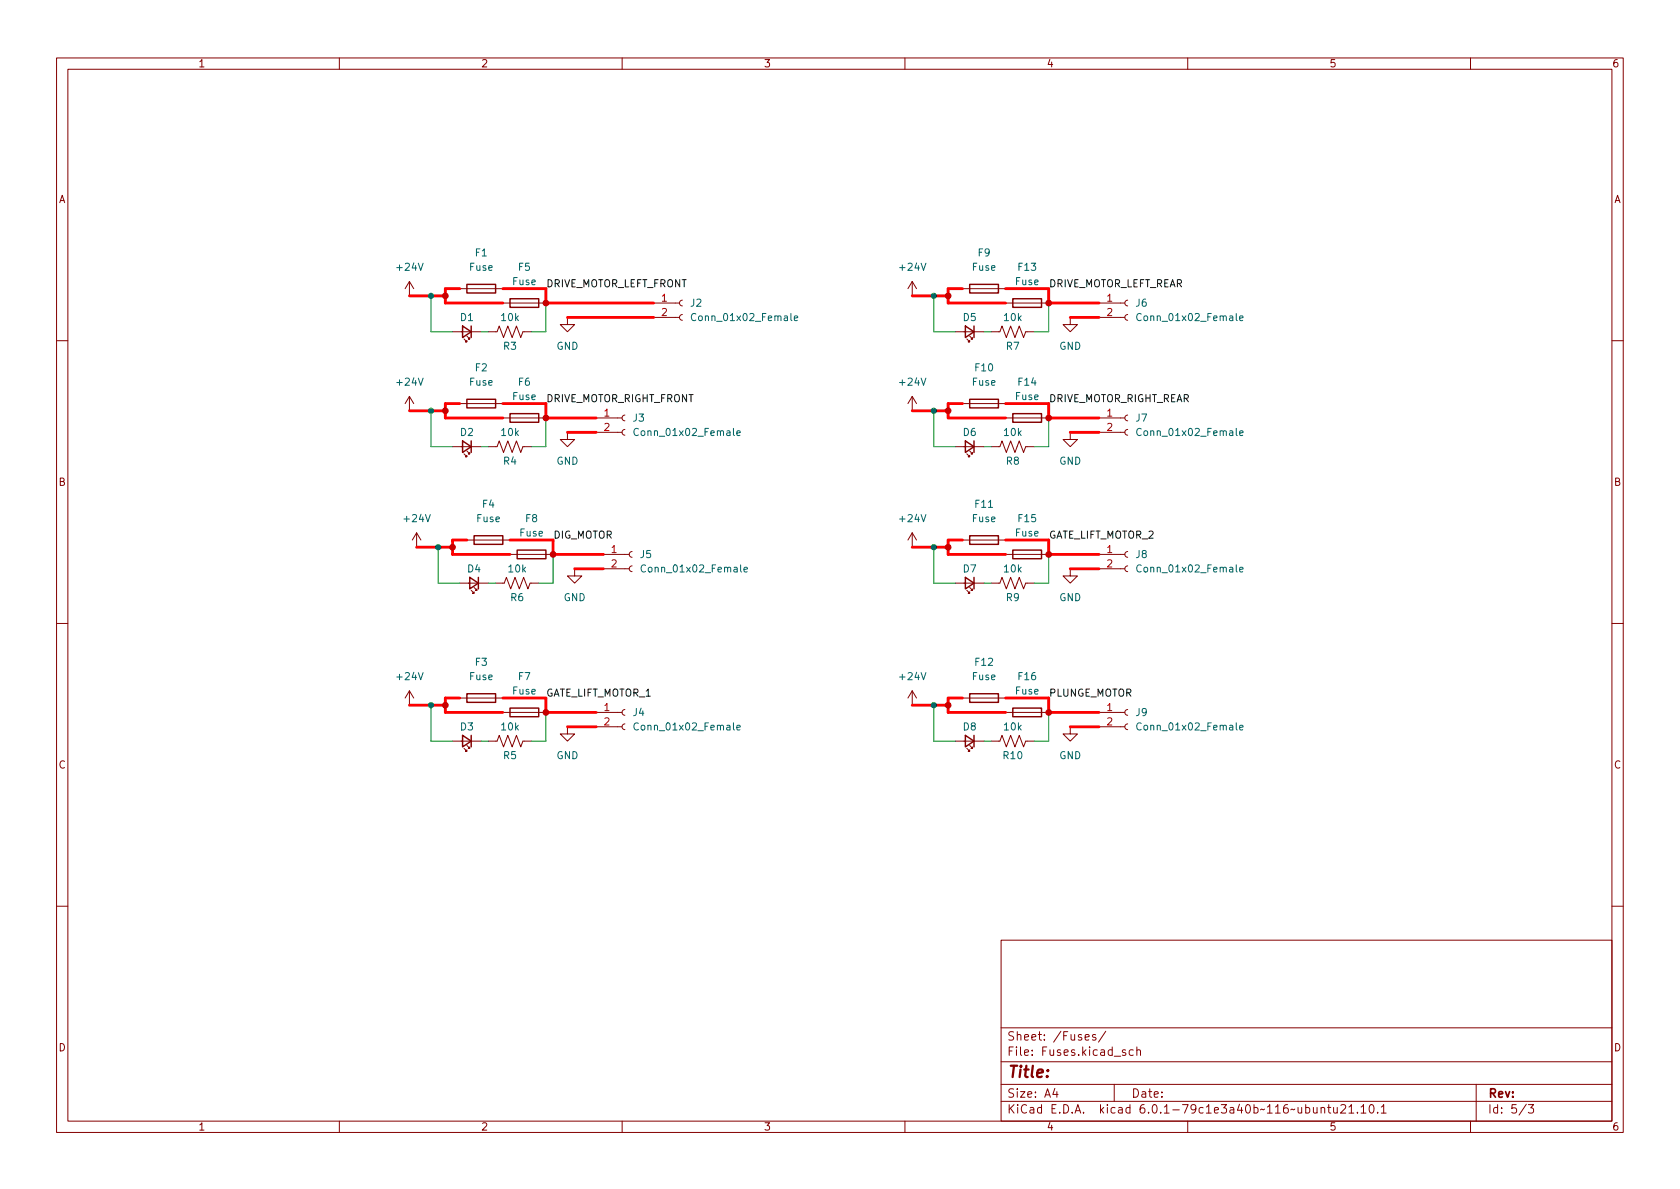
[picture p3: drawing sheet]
<svg xmlns="http://www.w3.org/2000/svg" width="297mm" height="210mm" viewBox="0 0 297 210" stroke-linecap="round" stroke-linejoin="round" font-family="sans-serif">
<g fill="none" stroke="#840000" stroke-width=".18">
<path d="M10 10.2h277v190.1h-277zM12 12.2h273v186.1h-273zM60 10.2v2M110 10.2v2M160 10.2v2M210 10.2v2M260 10.2v2M72.4 49.8l-.8 1.2M72.4 49.8v2.5M72.4 49.8l.8 1.2M80 58.7h5.1M81.3 51h7.6"/>
<path d="M82 59.9l.5 .5h-.2h.2v-.2M82.5 59.4l.6 .5h-.3h.3v-.2M86.4 58.7h1.5l.4-1 .7 2 .8-2 .8 2 .7-2 .8 2 .4-1h1.5M88.9 53.6h7.6M100.3 56.1v1.3h1.3l-1.3 1.3-1.2-1.3h1.2M115.6 56.1h4.5M115.6 53.6h4.5M120.6 55.6l-.3 .2-.2 .3 .2 .4 .3 .1M120.6 53.1l-.3 .1-.2 .4 .2 .3 .3 .2M161.3 49.8v2.5M161.3 49.8l-.8 1.2M161.3 49.8l.8 1.2"/>
<path d="M168.9 58.7h5.1M170.2 51h7.6M170.9 59.9l.5 .5h-.2h.2v-.2M171.4 59.4l.6 .5h-.3h.3v-.2M175.3 58.7h1.5l.4-1 .7 2 .8-2 .8 2 .7-2 .8 2 .4-1h1.5M177.8 53.6h7.6M189.2 56.1v1.3h1.3l-1.3 1.3-1.2-1.3h1.2M194.3 56.1h4.6M194.3 53.6h4.6M199.4 55.6l-.4 .2-.1 .3 .1 .4 .4 .1M199.4 53.1l-.4 .1-.1 .4 .1 .3 .4 .2M10 60.2h2"/>
<path d="M72.4 70.1v2.5M72.4 70.1l-.8 1.3M72.4 70.1l.8 1.3M80 79h5.1M81.3 71.4h7.6M82.5 79.8l.6 .5h-.3h.3v-.3M86.4 79h1.5l.4-1 .7 2 .8-2 .8 2 .7-2 .8 2 .4-1h1.5M88.9 73.9h7.6M100.3 76.4v1.3h1.3l-1.3 1.3-1.2-1.3h1.2M105.4 73.9h4.6M105.4 76.4h4.6M110.5 75.9l-.4 .2-.1 .3 .1 .4 .4 .2"/>
<path d="M110.5 73.4l-.4 .1-.1 .4 .1 .4 .4 .1M161.3 70.1v2.5M161.3 70.1l-.8 1.3M161.3 70.1l.8 1.3M168.9 79h5.1M170.2 71.4h7.6M171.4 79.8l.6 .5h-.3h.3v-.3M175.3 79h1.5l.4-1 .7 2 .8-2 .8 2 .7-2 .8 2 .4-1h1.5M177.8 73.9h7.6M189.2 76.4v1.3h1.3l-1.3 1.3-1.2-1.3h1.2M194.3 73.9h4.6M194.3 76.4h4.6"/>
<path d="M199.4 75.9l-.4 .2-.1 .3 .1 .4 .4 .2M199.4 73.4l-.4 .1-.1 .4 .1 .4 .4 .1M285 60.2h2M73.7 94.2l-.8 1.3M73.7 94.2v2.6M73.7 94.2l.7 1.3M82 80.3l.5 .5h-.2h.2v-.3M82.5 95.5h7.7M90.2 98h7.6M106.7 98h4.6M111.8 97.5l-.4 .2-.1 .3 .1 .4 .4 .1M161.3 94.2l-.8 1.3"/>
<path d="M161.3 94.2v2.6M161.3 94.2l.8 1.3M170.2 95.5h7.6M170.9 80.3l.5 .5h-.2h.2v-.3M177.8 98h7.6M194.3 98h4.6M199.4 97.5l-.4 .2-.1 .3 .1 .4 .4 .1M10 110.2h2M81.3 103.1h5.1M83.3 104.4l.5 .5h-.2h.2v-.3M83.8 103.9l.5 .5h-.2h.2v-.3M87.6 103.1h1.6l.3-1 .8 2 .8-2 .7 2 .8-2 .7 2 .4-1h1.5"/>
<path d="M101.6 100.6v1.2h1.3l-1.3 1.3-1.3-1.3h1.3M106.7 100.6h4.6M111.8 100.1l-.4 .1-.1 .4 .1 .3 .4 .2M168.9 103.1h5.1M170.9 104.4l.5 .5h-.2h.2v-.3M171.4 103.9l.6 .5h-.3h.3v-.3M175.3 103.1h1.5l.4-1 .7 2 .8-2 .8 2 .7-2 .8 2 .4-1h1.5M189.2 100.6v1.2h1.3l-1.3 1.3-1.2-1.3h1.2M194.3 100.6h4.6M199.4 100.1l-.4 .1-.1 .4 .1 .3 .4 .2M285 110.2h2M72.4 122.2v2.5"/>
<path d="M72.4 122.2l-.8 1.2M72.4 122.2l.8 1.2M80 131.1h5.1M81.3 123.4h7.6M82 132.3l.5 .5h-.2h.2v-.2M82.5 131.8l.6 .5h-.3h.3v-.2M86.4 131.1h1.5l.4-1.1 .7 2.1 .8-2.1 .8 2.1 .7-2.1 .8 2.1 .4-1h1.5M88.9 126h7.6M100.3 128.5v1.3h1.3l-1.3 1.3-1.2-1.3h1.2M105.4 126h4.6M105.4 128.5h4.6M110.5 128l-.4 .2-.1 .3 .1 .4 .4 .1"/>
<path d="M110.5 125.5l-.4 .1-.1 .4 .1 .3 .4 .2M161.3 122.2v2.5M161.3 122.2l-.8 1.2M161.3 122.2l.8 1.2M168.9 131.1h5.1M170.2 123.4h7.6M170.9 132.3l.5 .5h-.2h.2v-.2M171.4 131.8l.6 .5h-.3h.3v-.2M175.3 131.1h1.5l.4-1.1 .7 2.1 .8-2.1 .8 2.1 .7-2.1 .8 2.1 .4-1h1.5M177.8 126h7.6M189.2 128.5v1.3h1.3l-1.3 1.3-1.2-1.3h1.2M194.3 126h4.6"/>
<path d="M194.3 128.5h4.6M199.4 128l-.4 .2-.1 .3 .1 .4 .4 .1M199.4 125.5l-.4 .1-.1 .4 .1 .3 .4 .2M10 160.2h2M177 166.3h108v32h-108zM285 160.2h2M60 198.3v2M110 198.3v2M160 198.3v2M177 194.8h108M177 191.8h108M177 187.8h108"/>
<path d="M177 181.8h108M186.5 192.5l-.4 1h1M186.9 193v1M191.9 183.4l.7-.1-.1-.3-.4-.1-.2 .2v.8h.6M193.7 183l-.3-.1-.3 .2 .1 .3 .5 .1v.4h-.6M195.5 182.4l-1.3 1.9M197 191.8v3M199 185.7l-.4-.1-.2 .2 .1 .3 .5 .1v.4h-.6M200.4 185.7l-.5-.1-.3 .3v.4l.2 .3h.6M201 185.8l.2-.2 .4 .1v.9M201 185.1v1.5M210 198.3v2"/>
<path d="M233.6 196l.2-.2 .3 .1 .1 .9M233.6 195.8v1M234.7 195.8h.6M234.9 195.3v1.3l.4 .2M235.8 195.8l.1 1h.3l.2-.1M236.4 195.8v1M237.1 195.5l.5-.2 .3 .2v.3l-.9 1h.9M238.5 195.8l.4-.5v1.5M238.5 196.8h.9M240 196.7v.1M240.6 195.8l.5-.5v1.5M240.6 196.8h.9"/>
<path d="M242.3 195.4l.1-.1a.81 .81 0 0 1 .6 .7 .81 .81 0 0 1-.3 .8h-.1a.81 .81 0 0 1-.6-.6 .81 .81 0 0 1 .3-.8zM243.6 196.7v.1M244.2 195.8l.4-.5v1.5M244.2 196.8h.9M260 198.3v2M261 191.8v6.5M269.9 195.3l-1.3 1.9M270.2 195.3h1l-.6 .6 .5 .1v.7l-.2 .1h-.5l-.2-.1"/>
</g>
<g fill="none" stroke="#840000" stroke-width=".25">
<path d="M81.8 57.7l1.5 1-1.5 1zM82.5 50.3h5.1v1.5h-5.1zM83.3 57.7v2M90.2 52.8h5v1.6h-5zM170.7 57.7l1.5 1-1.5 1zM171.4 50.3h5.1v1.5h-5.1zM172.2 57.7v2M179.1 52.8h5v1.6h-5zM81.8 78l1.5 1-1.5 1zM82.5 70.6h5.1v1.5h-5.1zM83.3 78v2M90.2 73.1h5v1.6h-5z"/>
<path d="M170.7 78l1.5 1-1.5 1zM171.4 70.6h5.1v1.5h-5.1zM172.2 78v2M179.1 73.1h5v1.6h-5zM83.8 94.7h5.1v1.6h-5.1zM91.4 97.3h5.1v1.5h-5.1zM171.4 94.7h5.1v1.6h-5.1zM179.1 97.3h5v1.5h-5zM83.1 102.1l1.5 1-1.5 1zM84.6 102.1v2M170.7 102.1l1.5 1-1.5 1zM172.2 102.1v2"/>
<path d="M81.8 130l1.5 1.1-1.5 1zM82.5 122.7h5.1v1.5h-5.1zM83.3 130v2.1M90.2 125.2h5v1.5h-5zM170.7 130l1.5 1.1-1.5 1zM171.4 122.7h5.1v1.5h-5.1zM172.2 130v2.1M179.1 125.2h5v1.5h-5z"/>
</g>
<g fill="none" stroke="#006464" stroke-width=".18">
<path d="M123 55.6a.6 .6 0 0 0-.8 .4 .6 .6 0 0 0 .6 .7l.2-.1M140.4 56.3l.6-.1v-.3h-.4l-.2 .1 .1 .6h.5M201.8 55.6a.6 .6 0 0 0-.9 .4 .6 .6 0 0 0 .6 .7l.3-.1M219.2 56.3l.6-.1-.1-.3h-.3l-.2 .1v.6h.5M112.9 75.9a.6 .6 0 0 0-.9 .4 .6 .6 0 0 0 .6 .7l.3-.1M130.3 76.6l.6-.1-.1-.3h-.3l-.2 .2v.6h.5M201.8 75.9a.6 .6 0 0 0-.9 .4 .6 .6 0 0 0 .6 .7l.3-.1M219.2 76.6l.6-.1-.1-.3h-.3l-.2 .2v.6h.5M114.1 100a.6 .6 0 0 0-.8 .4 .6 .6 0 0 0 .6 .8l.2-.2M131.6 100.7l.6-.1-.1-.2-.4-.1-.1 .2v.6h.5M201.8 100a.6 .6 0 0 0-.9 .4 .6 .6 0 0 0 .6 .8l.3-.2M219.2 100.7l.6-.1-.1-.2-.3-.1-.2 .2v.6h.5"/>
<path d="M112.9 127.9a.6 .6 0 0 0-.9 .5 .6 .6 0 0 0 .6 .7l.3-.1M130.3 128.7l.6-.2-.1-.2-.3-.1-.2 .2v.6h.5M201.8 127.9a.6 .6 0 0 0-.9 .5 .6 .6 0 0 0 .6 .7l.3-.1M219.2 128.7l.6-.2-.1-.2-.3-.1-.2 .2v.6h.5"/>
</g>
<g fill="none" stroke="#f00" stroke-width=".5">
<path d="M72.4 52.3h6.3M81.3 51h-2.6v2.6h10.2M88.9 51h7.6v2.6h19.1M100.3 56.1h15.3M161.3 52.3h6.3M170.2 51h-2.6v2.6h10.2M177.8 51h7.6v2.6h8.9M189.2 56.1h5.1M72.4 72.6h6.3M81.3 71.4h-2.6v2.5h10.2M88.9 71.4h7.6v2.5h8.9M100.3 76.4h5.1"/>
<path d="M161.3 72.6h6.3M170.2 71.4h-2.6v2.5h10.2M177.8 71.4h7.6v2.5h8.9M189.2 76.4h5.1M73.7 96.8h6.3M82.5 95.5h-2.5v2.5h10.2M90.2 95.5h7.6v2.5h8.9M161.3 96.8h6.3M170.2 95.5h-2.6v2.5h10.2M177.8 95.5h7.6v2.5h8.9M101.6 100.6h5.1M189.2 100.6h5.1"/>
<path d="M72.4 124.7h6.3M81.3 123.4h-2.6v2.6h10.2M88.9 123.4h7.6v2.6h8.9M100.3 128.5h5.1M161.3 124.7h6.3M170.2 123.4h-2.6v2.6h10.2M177.8 123.4h7.6v2.6h8.9M189.2 128.5h5.1"/>
</g>
<g fill="none" stroke="#009600" stroke-width=".18">
<path d="M76.2 52.3v6.4h3.8M85.1 58.7h1.3M96.5 53.6v5.1h-2.5M165.1 52.3v6.4h3.8M174 58.7h1.3M185.4 53.6v5.1h-2.5M76.2 72.6v6.4h3.8M85.1 79h1.3M96.5 73.9v5.1h-2.5M165.1 72.6v6.4h3.8M174 79h1.3M185.4 73.9v5.1h-2.5"/>
<path d="M77.5 96.8v6.3h3.8M97.8 98v5.1h-2.6M165.1 96.8v6.3h3.8M185.4 98v5.1h-2.5M86.4 103.1h1.2M174 103.1h1.3M76.2 124.7v6.4h3.8M85.1 131.1h1.3M96.5 126v5.1h-2.5M165.1 124.7v6.4h3.8M174 131.1h1.3M185.4 126v5.1h-2.5"/>
</g>
<g fill="#c20000" stroke="#c20000" stroke-width=".18">
<circle cx="96.5" cy="126" r=".5"/>
<circle cx="78.7" cy="124.7" r=".5"/>
<circle cx="167.6" cy="96.8" r=".5"/>
<circle cx="167.6" cy="124.7" r=".5"/>
<circle cx="185.4" cy="98" r=".5"/>
<circle cx="185.4" cy="126" r=".5"/>
<circle cx="78.7" cy="72.6" r=".5"/>
<circle cx="80" cy="96.8" r=".5"/>
<circle cx="97.8" cy="98" r=".5"/>
<circle cx="167.6" cy="52.3" r=".5"/>
<circle cx="185.4" cy="53.6" r=".5"/>
<circle cx="96.5" cy="73.9" r=".5"/>
<circle cx="96.5" cy="53.6" r=".5"/>
<circle cx="78.7" cy="52.3" r=".5"/>
<circle cx="167.6" cy="72.6" r=".5"/>
<circle cx="185.4" cy="73.9" r=".5"/>
</g>
<g fill="#009600" stroke="#009600" stroke-width=".18">
<circle cx="77.5" cy="96.8" r=".46"/>
<circle cx="76.2" cy="124.7" r=".46"/>
<circle cx="165.1" cy="96.8" r=".46"/>
<circle cx="165.1" cy="124.7" r=".46"/>
<circle cx="76.2" cy="72.6" r=".46"/>
<circle cx="165.1" cy="52.3" r=".46"/>
<circle cx="76.2" cy="52.3" r=".46"/>
<circle cx="165.1" cy="72.6" r=".46"/>
</g>
<text font-size="2.8" fill="#840000" x="178" y="190.6">Title:</text>
<g font-size="2.1" fill="#840000">
<text x="178" y="184">Sheet: /Fuses/</text>
<text x="178" y="186.7">File: Fuses.kicad_sch</text>
<text x="178" y="196.9">KiCad E.D.A. kicad 6.0.1-79c1e3a40b~116~ubuntu21.10.1</text>
<text x="178" y="194.1">Size: A4</text>
<text x="200" y="194.1">Date:</text>
<text x="263" y="194.1">Rev:</text>
<text x="263" y="196.9">Id: 5/3</text>
</g>
<g font-size="1.8" fill="#840000">
<text x="35" y="11.9">1</text>
<text x="85" y="11.9">2</text>
<text x="135" y="11.9">3</text>
<text x="185" y="11.9">4</text>
<text x="235" y="11.9">5</text>
<text x="285" y="11.9">6</text>
<text x="10.3" y="35.9">A</text>
<text x="285.3" y="35.9">A</text>
<text x="10.3" y="85.9">B</text>
<text x="285.3" y="85.9">B</text>
<text x="10.3" y="135.9">C</text>
<text x="285.3" y="135.9">C</text>
<text x="10.3" y="185.9">D</text>
<text x="285.3" y="185.9">D</text>
<text x="35" y="199.9">1</text>
<text x="85" y="199.9">2</text>
<text x="135" y="199.9">3</text>
<text x="185" y="199.9">4</text>
<text x="235" y="199.9">5</text>
<text x="285" y="199.9">6</text>
</g>
<g font-size="1.8" fill="#006464">
<text x="70.3" y="47.9">+24V</text>
<text x="83" y="47.9">Fuse</text>
<text x="84.1" y="45.3">F1</text>
<text x="91.7" y="47.9">F5</text>
<text x="159.2" y="47.9">+24V</text>
<text x="171.9" y="47.9">Fuse</text>
<text x="173" y="45.3">F9</text>
<text x="180.1" y="47.9">F13</text>
<text x="90.6" y="50.4">Fuse</text>
<text x="179.5" y="50.4">Fuse</text>
<text x="81.4" y="56.8">D1</text>
<text x="88.7" y="56.8">10k</text>
<text x="122.1" y="54.2">J2</text>
<text x="122.9" y="56.8">Conn_01x02_Female</text>
<text x="170.3" y="56.8">D5</text>
<text x="177.6" y="56.8">10k</text>
<text x="200.8" y="54.2">J6</text>
<text x="201.6" y="56.8">Conn_01x02_Female</text>
<text x="84.1" y="65.7">F2</text>
<text x="89" y="61.8">R3</text>
<text x="98.4" y="61.8">GND</text>
<text x="172.5" y="65.7">F10</text>
<text x="177.9" y="61.8">R7</text>
<text x="187.3" y="61.8">GND</text>
<text x="70.3" y="68.2">+24V</text>
<text x="83" y="68.2">Fuse</text>
<text x="90.6" y="70.7">Fuse</text>
<text x="91.7" y="68.2">F6</text>
<text x="159.2" y="68.2">+24V</text>
<text x="171.9" y="68.2">Fuse</text>
<text x="179.5" y="70.7">Fuse</text>
<text x="180.1" y="68.2">F14</text>
<text x="81.4" y="77.1">D2</text>
<text x="88.7" y="77.1">10k</text>
<text x="111.9" y="74.5">J3</text>
<text x="112.7" y="77.1">Conn_01x02_Female</text>
<text x="170.3" y="77.1">D6</text>
<text x="177.6" y="77.1">10k</text>
<text x="200.8" y="74.5">J7</text>
<text x="201.6" y="77.1">Conn_01x02_Female</text>
<text x="89" y="82.2">R4</text>
<text x="98.4" y="82.2">GND</text>
<text x="177.9" y="82.2">R8</text>
<text x="187.3" y="82.2">GND</text>
<text x="85.3" y="89.8">F4</text>
<text x="172.5" y="89.8">F11</text>
<text x="71.6" y="92.3">+24V</text>
<text x="84.3" y="92.3">Fuse</text>
<text x="91.9" y="94.9">Fuse</text>
<text x="92.9" y="92.3">F8</text>
<text x="159.2" y="92.3">+24V</text>
<text x="171.9" y="92.3">Fuse</text>
<text x="179.5" y="94.9">Fuse</text>
<text x="180.1" y="92.3">F15</text>
<text x="82.7" y="101.2">D4</text>
<text x="90" y="101.2">10k</text>
<text x="113.2" y="98.7">J5</text>
<text x="114" y="101.2">Conn_01x02_Female</text>
<text x="170.3" y="101.2">D7</text>
<text x="177.6" y="101.2">10k</text>
<text x="200.8" y="98.7">J8</text>
<text x="201.6" y="101.2">Conn_01x02_Female</text>
<text x="90.3" y="106.3">R6</text>
<text x="99.6" y="106.3">GND</text>
<text x="177.9" y="106.3">R9</text>
<text x="187.3" y="106.3">GND</text>
<text x="84.1" y="117.7">F3</text>
<text x="172.5" y="117.7">F12</text>
<text x="70.3" y="120.3">+24V</text>
<text x="83" y="120.3">Fuse</text>
<text x="90.6" y="122.8">Fuse</text>
<text x="91.7" y="120.3">F7</text>
<text x="159.2" y="120.3">+24V</text>
<text x="171.9" y="120.3">Fuse</text>
<text x="179.5" y="122.8">Fuse</text>
<text x="180.1" y="120.3">F16</text>
<text x="81.4" y="129.2">D3</text>
<text x="88.7" y="129.2">10k</text>
<text x="111.9" y="126.6">J4</text>
<text x="112.7" y="129.2">Conn_01x02_Female</text>
<text x="170.3" y="129.2">D8</text>
<text x="177.6" y="129.2">10k</text>
<text x="200.8" y="126.6">J9</text>
<text x="201.6" y="129.2">Conn_01x02_Female</text>
<text x="89" y="134.2">R5</text>
<text x="98.4" y="134.2">GND</text>
<text x="177.4" y="134.2">R10</text>
<text x="187.3" y="134.2">GND</text>
</g>
<g font-size="1.8" fill="#0f0f0f">
<text x="96.5" y="50.8">DRIVE_MOTOR_LEFT_FRONT</text>
<text x="185.4" y="50.8">DRIVE_MOTOR_LEFT_REAR</text>
<text x="96.5" y="71.1">DRIVE_MOTOR_RIGHT_FRONT</text>
<text x="185.4" y="71.1">DRIVE_MOTOR_RIGHT_REAR</text>
<text x="97.8" y="95.2">DIG_MOTOR</text>
<text x="185.4" y="95.2">GATE_LIFT_MOTOR_2</text>
<text x="96.5" y="123.2">GATE_LIFT_MOTOR_1</text>
<text x="185.4" y="123.2">PLUNGE_MOTOR</text>
</g>
<g font-size="1.8" fill="#a90000">
<text x="117" y="53.3">1</text>
<text x="195.7" y="53.3">1</text>
<text x="117" y="55.9">2</text>
<text x="195.7" y="55.9">2</text>
<text x="106.8" y="73.7">1</text>
<text x="106.8" y="76.2">2</text>
<text x="195.7" y="73.7">1</text>
<text x="195.7" y="76.2">2</text>
<text x="108.1" y="97.8">1</text>
<text x="108.1" y="100.3">2</text>
<text x="195.7" y="97.8">1</text>
<text x="195.7" y="100.3">2</text>
<text x="106.8" y="125.7">1</text>
<text x="195.7" y="125.7">1</text>
<text x="106.8" y="128.3">2</text>
<text x="195.7" y="128.3">2</text>
</g>
</svg>
